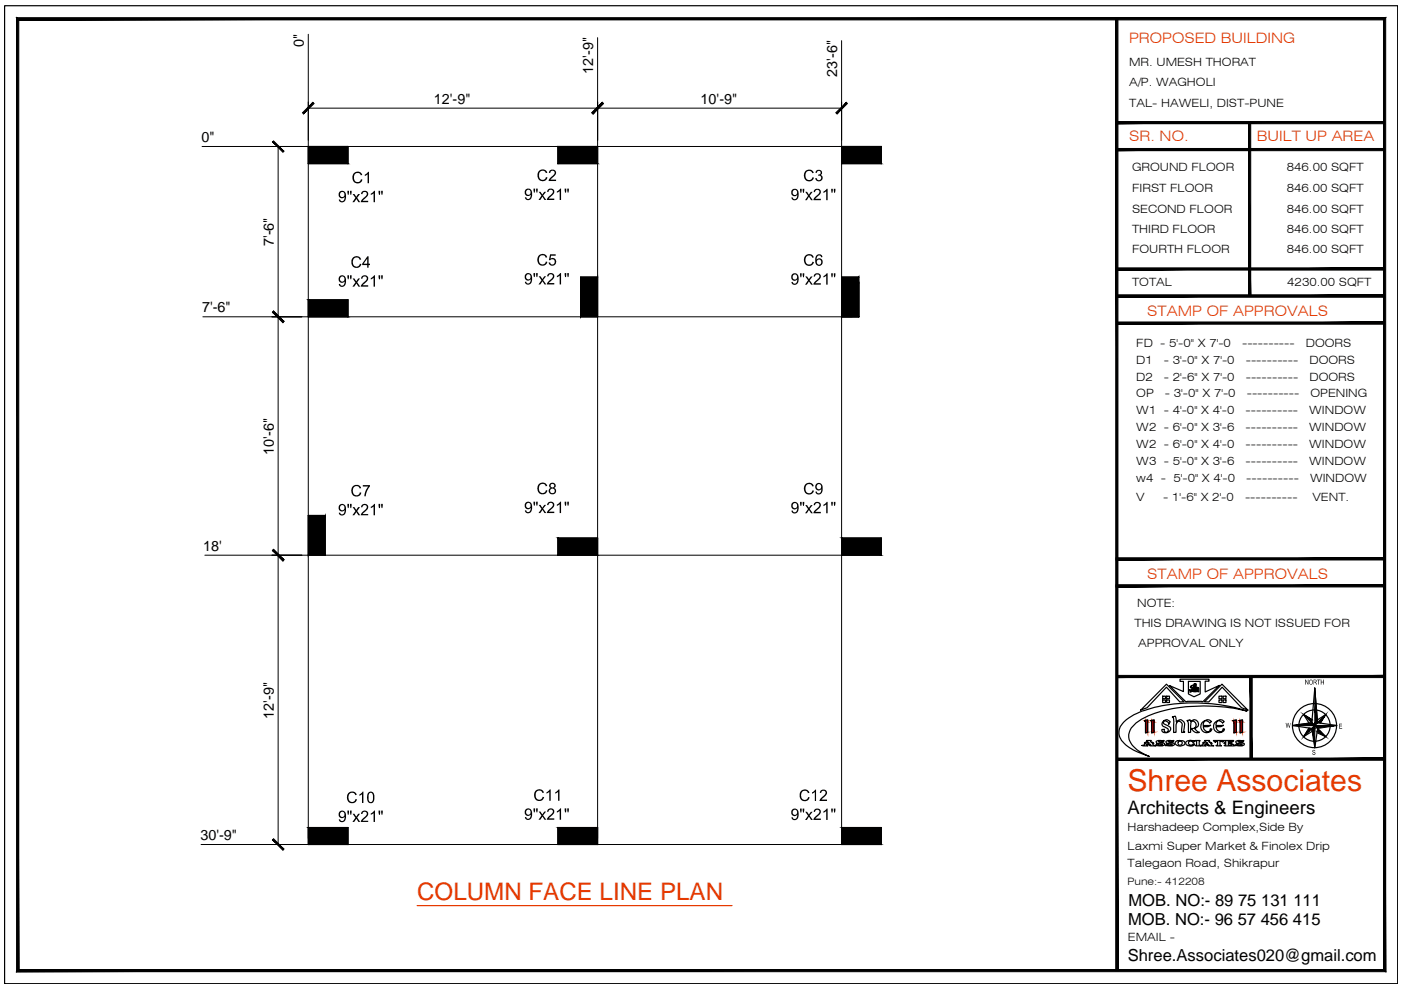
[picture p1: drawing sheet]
<svg xmlns="http://www.w3.org/2000/svg" width="297mm" height="210mm" viewBox="0 0 297 210" stroke-linecap="round" stroke-linejoin="round" font-family="sans-serif">
<!-- layer: S COLUMN -->
<g fill="#000" stroke="#000" stroke-width=".21">
<path d="M65.4 31.1v3.6h8.4zM65.4 31.1h8.4v3.6z"/>
<path d="M118.3 31.1v3.6h8.4zM118.3 31.1h8.4v3.6z"/>
<path d="M178.4 31.1v3.6h8.5zM178.4 31.1h8.5v3.6z"/>
<path d="M65.4 63.6v3.6h8.4zM65.4 63.6h8.4v3.6z"/>
<path d="M126.7 58.7l-3.6 8.5h3.6zM123.1 58.7h3.6l-3.6 8.5z"/>
<path d="M182.1 60v7.2h-3.7zM178.4 60v7.2l3.7-7.2z"/>
<path d="M182.1 58.7l-3.7 8.5h3.7zM178.4 58.7h3.7l-3.7 8.5z"/>
<path d="M69 109.3l-3.6 8.4h3.6zM65.4 109.3h3.6l-3.6 8.4z"/>
<path d="M118.3 114.1v3.6h8.4zM118.3 114.1h8.4v3.6z"/>
<path d="M178.4 114.1v3.6h8.5zM178.4 114.1h8.5v3.6z"/>
<path d="M65.4 175.5v3.6h8.4zM65.4 175.5h8.4v3.6z"/>
<path d="M118.3 175.5v3.6h8.4zM118.3 175.5h8.4v3.6z"/>
<path d="M178.4 175.5v3.6h8.5zM178.4 175.5h8.5v3.6z"/>
</g>
<g fill="none" stroke="#000" stroke-width=".25">
<path d="M65.4 31.1h8.4v3.6h-8.4zM65.4 31.1l8.4 3.6M73.8 31.1l-8.4 3.6M118.3 31.1h8.4v3.6h-8.4zM118.3 31.1l8.4 3.6M126.7 31.1l-8.4 3.6M178.4 31.1h8.5v3.6h-8.5zM178.4 31.1l8.5 3.6M186.9 31.1l-8.5 3.6M123.1 58.7h3.6v8.5h-3.6zM123.1 58.7l3.6 8.5M126.7 58.7l-3.6 8.5"/>
<path d="M178.4 60h3.7v7.2h-3.7zM178.4 58.7h3.7v8.5h-3.7zM178.4 60l3.7 7.2M178.4 58.7l3.7 8.5M182.1 58.7l-3.7 8.5 3.7-7.2M65.4 63.6h8.4v3.6h-8.4zM65.4 63.6l8.4 3.6M73.8 63.6l-8.4 3.6M65.4 109.3h3.6v8.4h-3.6zM65.4 109.3l3.6 8.4M69 109.3l-3.6 8.4M118.3 114.1h8.4v3.6h-8.4z"/>
<path d="M118.3 114.1l8.4 3.6M126.7 114.1l-8.4 3.6M178.4 114.1h8.5v3.6h-8.5zM178.4 114.1l8.5 3.6M186.9 114.1l-8.5 3.6M65.4 175.5h8.4v3.6h-8.4zM65.4 175.5l8.4 3.6M73.8 175.5l-8.4 3.6M118.3 175.5h8.4v3.6h-8.4zM118.3 175.5l8.4 3.6M126.7 175.5l-8.4 3.6M178.4 175.5h8.5v3.6h-8.5z"/>
<path d="M178.4 175.5l8.5 3.6M186.9 175.5l-8.5 3.6"/>
</g>
<!-- layer: S COL NO. -->
<g fill="#000">
<path d="M75 36.8l.6-.4h.6l.5 .4 .1 .3-.3 .1-.3-.4-.6-.1-.4 .3-.1 .3v.8l.4 .5h.6l.3-.3 .1-.3 .3 .1-.3 .6-.9 .2-.7-.4-.2-1.2zM77.3 37l.7-.6h.2v2.4h-.3v-1.9l-.6 .4zM114.2 36.4l.7-.5 .5 .1 .5 .3 .1 .3-.3 .1-.3-.5-.7 .1-.4 .3v.5l.1 .7 .4 .3 .7-.1 .2-.5 .4 .1-.4 .6-.8 .2-.6-.3-.3-.6v-.7zM116.5 36.2l.4-.2h.5l.4 .3v.7l-1.1 1.1h1.2v.3h-1.6l.2-.5 1.1-1.2-.1-.3-.3-.2-.4 .1-.1 .4-.3-.1zM170.7 36.3l.6-.3h.7l.4 .3 .2 .3-.4 .1-.3-.4h-.6l-.4 .3-.1 .4 .1 .8 .3 .3 .5 .1 .4-.3 .2-.3 .3 .1-.4 .6-.8 .2-.4-.2-.4-.3-.2-1zM173.1 36.2l.3-.2 .6 .1 .3 .3-.1 .5a.21 .21 0 0 0-.2 .2 .21 .21 0 0 0 .3 .2l.1 .6-.4 .5h-.8l-.4-.6h.4a.48 .48 0 0 0 .6 .4 .48 .48 0 0 0 .3-.7 .48 .48 0 0 0-.7-.2l.2-.3a.4 .4 0 0 0 .4-.5 .4 .4 0 0 0-.5-.3 .4 .4 0 0 0-.3 .5l-.3-.1zM74.8 41.1h.3l.4 .6 .4-.6h.4l-.6 .8 .7 1h-.4l-.4-.7-.5 .7h-.4l.7-1zM74.7 54.7l.8-.4 .6 .1 .3 .2 .2 .4-.4 .1-.3-.5h-.6l-.3 .3-.2 .5 .2 .8 .5 .3 .6-.1 .2-.5 .3 .1-.4 .6-.9 .2-.6-.4-.2-.5v-.7zM76.8 40.6l.8-.1 .3 .2 .2 .2-.1 .6-1.1 1.1h1.2v.3h-1.6l.2-.6 1.1-1-.1-.4-.3-.2a.45 .45 0 0 0-.6 .5l-.3-.1zM78.6 41l.9-.5v2.4h-.3v-1.9l-.6 .3zM114.2 40.7h.4l.4 .6 .4-.6h.4l-.7 .8 .7 .9h-.4l-.4-.7-.4 .7h-.4l.6-.9zM114.2 54.2l.4-.3 .6-.1 .7 .5 .1 .3h-.3l-.3-.4h-.7l-.4 .6v.9l.5 .3h.5l.4-.6 .3 .1-.3 .7-.9 .1-.6-.3-.3-1.1z"/>
<path d="M116.6 53.9h1.2v.3h-1l-.1 .6 .6-.1 .5 .3 .1 .8-.5 .5h-.6l-.4-.4-.1-.2h.3l.2 .3 .5 .1 .3-.4v-.4l-.3-.3-.9 .1zM116.1 40.2l.4-.2h.5l.5 .3-.1 .7-1.1 1.1h1.2v.3h-1.5l.2-.5 1-1.1v-.4l-.4-.2-.4 .1-.1 .4h-.3zM118.1 40.6l.6-.6h.3v2.4h-.3v-1.9l-.6 .4zM170.7 40.7h.4l.4 .6 .4-.6h.4l-.6 .8 .6 .9h-.3l-.5-.7-.4 .7h-.4l.6-.9zM170.7 54.2l.5-.3h.5l.7 .4 .2 .3h-.4l-.4-.4h-.6l-.4 .7 .1 .8 .3 .3 .6 .1 .3-.3 .2-.3 .3 .1-.5 .6-.9 .1-.6-.4-.2-.9zM172.6 40.3l.4-.3h.6l.4 .4-.1 .7-1.1 1h1.2v.3h-1.5l.1-.4 1.1-1.2-.2-.5h-.4l-.3 .5-.3-.1zM174.6 40.6l.7-.6h.2v2.4h-.3v-1.9l-.6 .4zM74.8 59h.3l.4 .6 .4-.6h.4l-.6 .8 .7 1h-.4l-.4-.7-.5 .7h-.4l.7-.9zM76.7 58.7l.4-.3h.6l.3 .3v.7l-1.1 1.1h1.2v.3h-1.6l.2-.5 1.1-1.1-.1-.5-.2-.1h-.4l-.3 .5h-.3zM78.6 59l.9-.6v2.4h-.3v-1.9l-.5 .4zM114.2 58.6h.4l.4 .6 .4-.6h.4l-.7 .8 .7 .9h-.4l-.4-.7-.4 .7h-.4l.6-.9zM116.2 58.1l.8-.2 .4 .3v.8l-1.1 1h1.2v.3h-1.5l.1-.4 1.1-1.2v-.4l-.3-.1h-.4l-.2 .4h-.3z"/>
<path d="M118.1 58.5l.6-.6h.3v2.4h-.3v-1.9l-.6 .4zM170.7 58.6h.4l.4 .6 .4-.6h.4l-.6 .8 .6 1h-.3l-.5-.7-.4 .7h-.4l.6-1zM172.7 58.2l.4-.3h.4l.4 .3 .1 .6-.1 .2-1.1 1.1h1.2v.3h-1.5l.1-.6 1.1-1v-.4l-.4-.2a.39 .39 0 0 0-.5 .5l-.3-.1zM174.6 58.5l.7-.6h.2v2.5h-.3v-2l-.6 .4zM74.8 107.5h.3l.4 .6 .4-.6h.4l-.6 .9 .7 .8h-.4l-.4-.6-.5 .6h-.4l.7-.8zM74.7 103.2l.6-.4h.6l.6 .4 .1 .3-.4 .1-.3-.5h-.6l-.4 .4-.1 .3 .1 .7 .4 .5h.6l.4-.6 .3 .1-.4 .6-.9 .2-.6-.4-.2-.8zM76.9 102.9h1.5v.3l-.6 1-.2 1h-.3v-.5l.8-1.5h-1.2zM76.7 107.1l.5-.3 .4 .1 .4 .2 .1 .6-.2 .3-1 1h1.2v.2h-1.6l.2-.4 1.1-1.2-.1-.4-.2-.1h-.5l-.2 .5h-.3zM78.6 107.4l.9-.6v2.4h-.3v-1.8l-.5 .3zM114.2 107h.4l.4 .6 .4-.6h.4l-.7 .9 .7 .9h-.4l-.4-.7-.4 .7h-.4l.6-.9zM114.1 102.8l.4-.4 .5-.1 .5 .1 .4 .3 .1 .3-.3 .1-.3-.5h-.7l-.3 .3-.1 .5v.6l.5 .5h.6l.3-.6 .4 .1-.4 .6-.9 .2-.6-.4-.3-.7zM116.1 106.7l.5-.3h.5l.3 .3v.7l-1.1 1.1h1.2v.3h-1.5l.2-.7 1-.9-.1-.4-.2-.2-.4 .1-.2 .4h-.3z"/>
<path d="M118.1 107l.6-.6h.3v2.4h-.3v-1.9l-.6 .4zM170.7 107.1h.4l.4 .6 .4-.6h.4l-.6 .8 .6 .9h-.3l-.5-.7-.4 .7h-.4l.6-.9zM170.7 102.7l.4-.3 .6-.1 .7 .5 .2 .3-.4 .1-.3-.5h-.7l-.4 .7 .1 .8 .4 .3h.6l.4-.5h.3l-.5 .7-.8 .1-.6-.3-.3-1.1zM172.6 106.7l.5-.3h.4l.4 .3 .1 .6-.1 .3-1.1 .9h1.2v.3h-1.5l.1-.5 .9-.7 .2-.4v-.4l-.3-.1h-.4l-.2 .4h-.3zM174.6 107l.7-.6h.2v2.4h-.3v-1.8l-.6 .3zM74.8 172.5h.3l.4 .6 .4-.6h.4l-.6 .8 .7 1h-.4l-.4-.7-.5 .7h-.4l.7-.9zM73.8 168.2l.9-.4 .4 .1 .4 .3 .1 .3-.3 .1-.3-.5h-.7l-.3 .4-.1 .4 .1 .7 .4 .4 .7-.1 .3-.5 .3 .1-.4 .6-.9 .2-.6-.4-.3-.9zM76.2 168.4l.8-.6v2.5h-.2v-1.9l-.6 .3zM76.7 172.2l.5-.3h.4l.4 .3 .1 .5-.2 .3-1 1h1.2v.3h-1.6l.2-.5 1.1-1.1-.1-.5-.2-.1-.5 .1-.2 .4h-.3zM78.6 172.5l.9-.6v2.4h-.3v-1.9l-.5 .3zM114.2 172.1h.4l.4 .6 .4-.6h.4l-.7 .8 .7 .9h-.4l-.4-.7-.4 .7h-.4l.6-.9zM113.5 167.8l.8-.5 .4 .1 .4 .3 .2 .3-.3 .1-.3-.4-.6-.1-.4 .3-.1 .4v.8l.5 .4 .7-.1 .3-.5 .3 .1-.5 .7-.8 .1-.7-.4-.2-1.1z"/>
<path d="M115.9 168l.6-.6h.3v2.4h-.3v-1.9l-.6 .4zM116.1 171.7l.5-.3h.5l.3 .3v.8l-1.1 1h1.2v.3h-1.5l.2-.6 1-1-.1-.4-.2-.2h-.3l-.3 .5h-.3zM117.7 168l.7-.6h.2v2.4h-.3v-1.9l-.5 .4zM118.1 172l.6-.6h.3v2.4h-.3v-1.9l-.6 .4zM170.7 172.1h.4l.4 .6 .4-.6h.4l-.6 .8 .6 .9h-.3l-.5-.6-.4 .6h-.4l.6-.8zM169.8 167.7l.4-.2 .6-.1 .7 .4 .1 .3-.3 .1-.2-.4-.7-.1-.3 .2-.3 .6 .2 .7 .4 .4 .6-.1 .3-.5 .4 .1-.4 .6-.9 .2-.6-.4-.3-.5v-.7zM172.2 168l.8-.6v2.4h-.2v-1.8l-.6 .3zM172.7 171.6l.8-.2 .4 .3 .1 .6-.1 .3-1.1 1h1.2v.2h-1.5l.1-.5 .9-.7 .2-.4v-.3l-.3-.2h-.4l-.2 .5-.3-.1zM173.9 167.7l.5-.3h.4l.5 .3v.6l-.1 .2-1 1h1.1v.3h-1.6l.2-.5 1.1-1a.45 .45 0 0 0-.3-.6 .45 .45 0 0 0-.6 .4h-.3zM174.6 172l.7-.6h.2v2.4h-.3v-1.8l-.6 .3z"/>
<path d="M72 40.7l.7-.2 .6 .4v1.3l-.2 .5-.3 .2h-.6l-.4-.5 .3-.1 .1 .3 .4 .1 .5-.6v-.4l-.5 .4-.5-.1-.2-.3-.1-.7zM72 41.3a.51 .51 0 0 0 1 0 .51 .51 0 0 0-1 0z"/>
<path d="M73.7 40.5h.3l-.1 .8h-.2zM74.2 40.5h.3v.8h-.2z"/>
<path d="M73.7 58.4h.3l-.1 .8h-.2zM74.2 58.4h.3v.8h-.2z"/>
<path d="M77.9 54.3h.2v1.6h.3v.3h-.3v.6h-.2v-.6h-1.1v-.3zM77.9 54.8l-.8 1.1h.8z"/>
<path d="M80.3 40.5h.3v.8h-.3zM80.8 40.5h.4l-.1 .8h-.2z"/>
<path d="M80.3 58.4h.3v.8h-.3zM80.8 58.4h.4l-.1 .8h-.2z"/>
<path d="M111.4 40.2l.4-.2h.4l.4 .3 .2 .5v.9l-.3 .6-.8 .1-.4-.4 .2-.2a.48 .48 0 0 0 .6 .4 .48 .48 0 0 0 .4-.6v-.3l-.4 .3h-.4l-.3-.3-.1-.3zM111.5 40.8a.51 .51 0 0 0 1 0 .51 .51 0 0 0-1 0z"/>
<path d="M111.4 58.2l.3-.3h.4l.6 .5 .1 1.2-.2 .5-.3 .2-.5 .1-.5-.4v-.2l.2-.1 .2 .4h.4l.4-.6v-.3l-.4 .3h-.4l-.4-.3v-.8zM111.5 58.7a.51 .51 0 0 0 1 0 .51 .51 0 0 0-1 0z"/>
<path d="M113.1 40h.4l-.1 .8h-.2zM113.7 40h.3l-.1 .8h-.2z"/>
<path d="M113.1 57.9h.4l-.1 .8h-.2zM113.7 57.9h.3l-.1 .8h-.2z"/>
<path d="M119.7 40h.4l-.1 .8h-.2zM120.3 40h.3l-.1 .8h-.1z"/>
<path d="M119.7 57.9h.4l-.1 .8h-.2zM120.3 57.9h.3l-.1 .8h-.1z"/>
<path d="M168 40.2l.3-.2 .7 .1 .3 .8v.9l-.4 .6-.4 .1-.4-.1-.3-.4v-.1h.3a.48 .48 0 0 0 .6 .3 .48 .48 0 0 0 .3-.6v-.3l-.3 .3h-.6l-.2-.3-.1-.8zM168 40.8a.5 .5 0 0 0 1 0 .5 .5 0 0 0-1 0z"/>
<path d="M167.9 58.2l.4-.3h.4l.5 .5 .1 1.3-.4 .6-.6 .1-.4-.3-.1-.3h.3l.1 .3h.4l.4-.6v-.3l-.5 .3h-.3l-.3-.3-.1-.7zM168.2 58.3l-.1 .4a.5 .5 0 0 0 .6 .5 .5 .5 0 0 0 .3-.7 .5 .5 0 0 0-.7-.2z"/>
<path d="M169.6 40h.4l-.1 .9h-.2zM170.2 40h.3l-.1 .9h-.1z"/>
<path d="M169.6 57.9h.4l-.1 .9h-.2zM170.2 57.9h.3l-.1 .9h-.1z"/>
<path d="M173 54.3l.4-.3 .5-.1 .5 .5v.1h-.3a.52 .52 0 0 0-.7-.3 .52 .52 0 0 0-.3 .7v.2l.5-.3 .6 .1 .2 .4v.5l-.2 .4-.7 .2-.5-.3-.2-.5zM173.2 55.6a.51 .51 0 0 0 1 0 .51 .51 0 0 0-1 0z"/>
<path d="M176.2 40h.4l-.1 .9h-.2zM176.8 40h.3l-.1 .9h-.1z"/>
<path d="M176.2 57.9h.4l-.1 .9h-.2zM176.8 57.9h.3l-.1 .9h-.1z"/>
<path d="M71.9 58.7l.3-.3h.5l.6 .4v1.3l-.5 .7h-.5l-.4-.3-.1-.3h.3l.2 .3 .4 .1 .4-.6v-.4l-.5 .4-.5-.2-.3-.4zM72 59.1a.51 .51 0 0 0 1 0 .51 .51 0 0 0-1 0z"/>
<path d="M71.9 107.1l.4-.2 .4-.1 .3 .2 .3 .4v1.2l-.1 .4-.5 .3-.6-.1-.3-.5h.3l.2 .3h.4l.3-.3 .1-.6-.5 .3-.5-.1-.3-.4zM72 107.6a.5 .5 0 0 0 1 0 .5 .5 0 0 0-1 0z"/>
<path d="M73.7 106.8h.3l-.1 .9h-.2zM74.2 106.8h.3v.9h-.2z"/>
<path d="M80.3 106.8h.3v.9h-.3zM80.8 106.8h.4l-.1 .9h-.2z"/>
<path d="M111.4 106.7l.3-.3h.4l.6 .4 .1 1.3-.5 .7h-.7l-.3-.4v-.2h.2l.2 .3 .4 .1 .4-.6v-.4l-.4 .4-.6-.2-.2-.3zM111.5 107.2a.51 .51 0 0 0 1 0 .51 .51 0 0 0-1 0z"/>
<path d="M113.1 106.4h.4l-.1 .8h-.2zM113.7 106.4h.3l-.1 .8h-.2z"/>
<path d="M116.5 102.6l.5-.3 .4 .1 .3 .2 .1 .6-.3 .2 .4 .3v.6l-.3 .4-.7 .1-.5-.3v-.7l.4-.4-.3-.2zM116.7 103a.4 .4 0 0 0 .8 0 .4 .4 0 0 0-.8 0zM116.6 104.1a.5 .5 0 0 0 1 0 .5 .5 0 0 0-1 0z"/>
<path d="M119.7 106.4h.4l-.1 .8h-.2zM120.3 106.4h.3l-.1 .8h-.1z"/>
<path d="M167.9 106.8l.3-.3 .5-.1 .5 .5 .1 1-.3 .8-.7 .2-.4-.3-.1-.3 .3-.1 .2 .4 .5-.1 .2-.8-.4 .3-.7-.2-.1-.3zM168 107.2a.51 .51 0 0 0 1 0 .51 .51 0 0 0-1 0z"/>
<path d="M169.6 106.4h.4l-.1 .9h-.2zM170.2 106.4h.3l-.1 .9h-.1z"/>
<path d="M173.1 102.6l.3-.2h.5l.5 .7v.9l-.4 .7-.7 .1-.4-.4v-.1h.3a.54 .54 0 0 0 .7 .2 .54 .54 0 0 0 .2-.8l-.7 .3-.4-.3-.2-.7zM173.1 103.2a.51 .51 0 0 0 1 0 .51 .51 0 0 0-1 0z"/>
<path d="M176.2 106.4h.4l-.1 .9h-.2zM176.8 106.4h.3l-.1 .9h-.1z"/>
<path d="M71.9 172.2l.4-.3h.4l.6 .4v1.3l-.1 .4-.5 .3-.6-.1-.3-.5h.3l.2 .4h.4l.3-.3 .1-.6-.5 .3-.5-.2-.3-.4zM72 172.6a.51 .51 0 0 0 1 0 .51 .51 0 0 0-1 0z"/>
<path d="M73.7 171.9h.3l-.1 .8h-.2zM74.2 171.9h.3v.8h-.2z"/>
<path d="M78 168.2l.3-.3 .4-.1 .6 .5 .1 1.2-.4 .8h-.7l-.4-.5-.1-.9zM78.4 168.1l-.3 .5v1l.3 .4a.55 .55 0 0 0 .6-.2 .55 .55 0 0 0 .1-.6l-.1-.9-.3-.2z"/>
<path d="M80.3 171.9h.3v.8h-.3zM80.8 171.9h.4l-.1 .8h-.2z"/>
<path d="M111.4 171.7l.3-.3h.4l.6 .5 .1 1.3-.5 .6h-.5l-.5-.3v-.2l.2-.1 .2 .4h.4l.4-.6v-.3l-.4 .3-.6-.1-.2-.4zM111.5 172.2a.5 .5 0 0 0 1 0 .5 .5 0 0 0-1 0z"/>
<path d="M113.1 171.4h.4l-.1 .8h-.2zM113.7 171.4h.3l-.1 .8h-.2z"/>
<path d="M119.7 171.4h.4l-.1 .8h-.2zM120.3 171.4h.3l-.1 .8h-.1z"/>
<path d="M167.9 171.8l.3-.3 .5-.1 .5 .5 .1 1-.3 .9-.7 .1-.4-.3-.1-.3h.3l.2 .3h.5l.2-.9-.5 .3-.6-.2-.1-.3zM168 172.2a.51 .51 0 0 0 1 0 .51 .51 0 0 0-1 0z"/>
<path d="M169.6 171.4h.4l-.1 .9h-.2zM170.2 171.4h.3l-.1 .9h-.1z"/>
<path d="M176.2 171.4h.4l-.1 .9h-.2zM176.8 171.4h.3l-.1 .9h-.1z"/>
</g>
<!-- layer: S DIMENSION -->
<path d="M65.4 7.3v170.4M126.7 8v169.7M178.4 8.6v169.1M42.8 31.1h141.6M59 31.1v148M65.4 21.6v8.1M65.4 22.9h113M43 67.2h137.7M43.4 117.7h141M42.6 179.1h141.8" fill="none" stroke="#000" stroke-width=".21"/>
<!-- layer: 0 -->
<g fill="#000" stroke="#000" stroke-width=".21">
<path d="M57.8 30.1l2.2 2.2 .2-.2zM57.8 30.1l.2-.2 2.2 2.2z"/>
<path d="M66.3 21.7l-2 2.5 2.3-2.2zM66.3 21.7l-2 2.5-.2-.3z"/>
<path d="M125.5 23.9l.2 .3 2-2.5zM127.7 21.7l.2 .3-2.2 2.2z"/>
<path d="M127.7 21.7l-2 2.5 2.2-2.2zM125.5 23.9l2.2-2.2-2 2.5z"/>
<path d="M177.2 23.9l.3 .3 2-2.5zM179.5 21.7l.2 .3-2.2 2.2z"/>
<path d="M58 65.9l-.2 .3 2.4 1.9zM57.8 66.2l2.4 1.9-.2 .3z"/>
<path d="M57.8 66.2l2.2 2.2 .2-.3zM58 65.9l2.2 2.2-2.4-1.9z"/>
<path d="M58 116.5l-.2 .2 2.4 2zM57.8 116.7l2.4 2-.2 .2z"/>
<path d="M57.8 116.7l2.2 2.2 .2-.2zM58 116.5l2.2 2.2-2.4-2z"/>
<path d="M58 177.8l-.2 .3 2.4 1.9zM57.8 178.1l2.4 1.9-.2 .3z"/>
</g>
<!-- layer: S TITLE TEXT -->
<path d="M88.4 192h66.8" fill="none" stroke="#e63900" stroke-width=".25"/>
<!-- layer: BORDER -->
<path d="M1 1.2h295.3v207.4h-295.3z" fill="none" stroke="#000" stroke-width=".25"/>
<g fill="#000" stroke="#000" stroke-width=".21">
<path d="M236.8 25.8v.4l56.8-.4zM236.8 26.2l56.8-.4v.4z"/>
<path d="M236.8 31.5v.4l56.8-.4zM236.8 31.9l56.8-.4v.4z"/>
<path d="M236.8 56.8v.5l56.8-.5zM236.8 57.3l56.8-.5v.5z"/>
<path d="M236.8 62.5v.5l56.8-.5zM236.8 63l56.8-.5v.5z"/>
<path d="M236.8 68.3v.4l56.8-.4zM236.8 68.7l56.8-.4v.4z"/>
<path d="M264.7 26v36.8h.5zM264.7 26h.5v36.8z"/>
<path d="M236.6 118.3v.4l56.8-.4zM236.6 118.7l56.8-.4v.4z"/>
<path d="M236.6 124v.4l56.8-.4zM236.6 124.4l56.8-.4v.4z"/>
<path d="M236.9 143.2v.5l56.7-.5zM236.9 143.7l56.7-.5v.5z"/>
<path d="M265 143.5l.5 17.5v-17.5zM265 143.5l.5 17.5h-.5z"/>
<path d="M236.8 160.7v.5l56.8-.5zM236.8 161.2l56.8-.5v.5z"/>
<path d="M3.5 3.8v202.2l.5-.4zM3.5 3.8l.5 .4v201.4zM3.5 3.8l.5 .4 289.8-.4zM4 4.2l289.8-.4-.5 .4zM293.8 3.8l-.5 .4 .5 201.8zM293.3 4.2l.5 201.8-.5-.4zM3.5 206h290.3l-.5-.4zM4 205.6h289.3l-289.8 .4z"/>
<path d="M236.6 4v201.8h.4zM236.6 4h.4v201.8z"/>
</g>
<!-- layer: S TEXT -->
<g fill="#000">
<path d="M272.6 153.3h.1l.2 .9 .1-.9h.2l.2 .9 .2-.9-.2 1h-.1l-.2-.9-.2 .9h-.1zM276.7 144.1h.2l.4 .8v-.8h.1v1l-.5-.8v.8h-.2zM278.3 159.1l.2-.1a.23 .23 0 0 1 .3 0 .23 .23 0 0 1 0 .3 .2 .2 0 0 0-.2-.2 .2 .2 0 0 0-.2 .3 .2 .2 0 0 0 .3 .1l.2 .2a.34 .34 0 0 1-.3 .4 .34 .34 0 0 1-.4-.4l.2 .2a.19 .19 0 0 0 .3 0 .19 .19 0 0 0 0-.2 .19 .19 0 0 0-.2-.1l-.2-.2zM279.3 144.1h.7v.1h-.3v.9h-.2v-.9h-.2zM280 144.1h.2v.5h.4v-.5h.1v1h-.1v-.4h-.4v.4h-.2zM283.9 153.4h.6v.2h-.4v.3h.4v.1h-.4v.4h.5v.1h-.7z"/>
<path d="M277.6 144.3l.4-.2 .3 .2v.6l-.2 .2-.2 .1-.3-.2zM277.8 144.2l-.1 .3v.4a.27 .27 0 0 0 .4 .2 .27 .27 0 0 0 .1-.4v-.4z"/>
<path d="M278.5 144.1h.4a.28 .28 0 0 1 .3 .3 .28 .28 0 0 1-.3 .3l.3 .4-.4-.4h-.2l-.1 .4zM278.6 144.2v.4h.2a.18 .18 0 0 0 .3-.2 .18 .18 0 0 0-.3-.2z"/>
</g>
<!-- layer: TEXT -->
<g fill="none" stroke="#000" stroke-width=".25">
<path d="M276.4 151.5l4.7 4.7-1.9-.9M278.2 152.6l-1.8-1.1 1.1 1.8M278.2 155.1l-1.8 1.1M278.7 145.8l.7 7.4M278.8 145.9l-.7 7.3-4 .6 4 .7M279.3 155.1l-.5 3.5M280 153.3l3.4 .5h-9.3M281.1 151.5l-4.7 4.7 1.1-1.8M281.1 151.5l-1.8 1.1"/>
<circle cx="278.7" cy="153.8" r="3.3"/>
</g>
<g fill="#000" stroke="#000" stroke-width=".21">
<path d="M274.1 153.8h1.3zM275.4 153.8h2zM277.1 155.1h.4l-1.1 1.1zM277.5 154.5v.6h-.4zM277.5 152.6h.7l-.1 .6zM278.6 157.2h.2zM278.5 157.2h.3v1.4zM278.9 150.5h.2zM279.4 153.2h.6zM279.3 155.1l1.8 1.1zM281.7 153.8h.4zM282.1 154h.6z"/>
<path d="M282.1 153.8l.6 .2h-.6z"/>
<path d="M275.4 153.6h3.2l-.5-.4zM278.1 153.2l.5 .4z"/>
<path d="M274.7 153.7l.7 .1zM274.7 153.7l.7-.1v.1z"/>
<path d="M277.5 154.5v.6l.6-.6zM277.5 154.4l.6 .1z"/>
<path d="M276.4 151.5l1.1 1.1h.7zM276.4 151.5l1.8 1.1z"/>
<path d="M278.5 157.2h.3zM278.5 157.2h.3z"/>
<path d="M275.4 153.6l3.2 .1v-.1zM275.4 153.6l3.2 .1h-3.2z"/>
<path d="M275.4 153.7l3.3 .1zM275.4 153.7l3.3 .1z"/>
<path d="M275.4 153.8h3.3zM275.4 153.8h2z"/>
<path d="M278.1 154.5l.7 2.7v-2.7zM278.1 154.5l.7 2.7h-.3z"/>
<path d="M278.6 154l.2 .5v-.5zM278.6 154l.2 .5h-.7z"/>
<path d="M278.7 153.8l.1 .2zM278.7 153.8l-.1 .2z"/>
<path d="M278.5 157.2h.3zM278.5 157.2h.1zM278.5 157.2h.3z"/>
<path d="M278.8 150.5h.3zM278.8 150.5h.3zM278.8 145.9l.3 4.6h-.3z"/>
<path d="M278.8 150.5l.6 2.7-.3-2.7zM278.8 150.5l.6 2.7h-.6z"/>
<path d="M278.8 150.5h.3zM278.8 150.5h.1zM278.8 150.5h.3z"/>
<path d="M278.8 153.3v.5l.5-.5zM278.8 153.3v.5z"/>
<path d="M278.8 153.2h.6zM278.8 153.2l.5 .1z"/>
<path d="M279.3 155.1l1.8 1.1-1.1-1.1zM279.4 154.5l.6 .6h-.7z"/>
<path d="M281.1 151.5l-1.1 1.7zM281.1 151.5l-1.1 1.7h-.6z"/>
<path d="M281.7 153.8h.4zM278.8 153.8h3.3z"/>
<path d="M278.9 154l.5 .5 2.7-.5zM278.9 154l.5 .5z"/>
<path d="M278.8 154h3.3zM278.8 154h3.3z"/>
<path d="M278.8 153.8l3.3 .2v-.2zM278.8 153.8l3.3 .2h-3.3z"/>
<path d="M278.8 153.8h3.3zM278.8 153.8h3.3z"/>
<path d="M278.8 153.8h3.3zM278.8 153.8h3.3z"/>
<path d="M282.1 153.8l.6 .2 .7-.2zM282.1 153.8h1.3z"/>
</g>
<!-- layer: 0 -->
<g fill="none" stroke="#000" stroke-width=".25">
<path d="M236.8 143.4h28.6v17.6h-28.6zM238.3 153.1a16.5 16.5 0 0 1 8.8-3.6 36.7 36.7 0 0 1 17.3 1.3 37.5 37.5 0 0 0-19.6 .4 9.6 9.6 0 0 0-5.2 3.5 2.93 2.93 0 0 0 .9 3.7l1.3 1.1 1.9 .9a11.9 11.9 0 0 1-5.9-3.4 2.89 2.89 0 0 1 .5-3.9zM241.8 150.6l1.4-.5 4.1-4.4 2.8 3.1h.9l-3.7-3.7-5.4 5.5M242.7 152.8l.6-.2v2.7l-.4 .1v-2.3zM243.1 157h1l-.2 .2 .2 .2h.3l.2 .2h-.3l.3 .4 .4 .1h-1.1h-.2l.3-.1-.2-.2-.3 .1-.3-.2-.1 .2 .3 .2h-1.3l.5-.2 .4-.3h-.4l.3-.3 .1 .1 .3-.3zM243.3 157.5l.2-.2 .2 .3-.1 .1zM244 152.8l.7-.2v2.7l-.5 .1v-2.5zM245.2 157.2l.4-.2h1.2l-.4 .3a.42 .42 0 0 0-.7 0l1.2 .4a.8 .8 0 0 1-1.1 .4h-.8l.3-.4a.85 .85 0 0 0 1.2 .1l-1.1-.2-.2-.1zM246.5 147.6h.6v.6h-.6zM246.5 148.4h.6v.6h-.6zM246.5 153l.2-.1a.91 .91 0 0 1 1.4 .1l-.3 .5a.75 .75 0 0 0-1.1-.5v.3a1.13 1.13 0 0 0 1 .6 .74 .74 0 0 1 .5 .9 .74 .74 0 0 1-.8 .5h-.6a.52 .52 0 0 1-.5-.6l.6-.1a.47 .47 0 0 0 .3 .7 .47 .47 0 0 0 .6-.4 .47 .47 0 0 0-.5-.6l-.2-.1a.75 .75 0 0 1-.7-.4 .75 .75 0 0 1 .1-.8zM247.2 157.2l.5-.2h1.2l-.4 .3a.42 .42 0 0 0-.8 0l1.3 .4a.8 .8 0 0 1-1.1 .4l-.9-.1 .4-.3a.85 .85 0 0 0 1.1 .1l-1-.2-.2-.1z"/>
<path d="M247.4 147.6h.5v.6h-.5zM247.4 148.4h.5v.6h-.5zM247.9 145.4l3 1.2v-2.1h-.7v-.5h6.1v.4h-.8v2.3l3-1.4-3.5 3.5h-3.6zM248.6 152l.6-.2 .2 1.3a.95 .95 0 0 1 1.3-.4 .95 .95 0 0 1 .4 1.2l-.1 1.2 .2 .1-.6 .1v-1.3a.68 .68 0 0 0-.4-1.1 .68 .68 0 0 0-.9 .8v1.6h-.5l.1-2.3-.1-.7zM249.2 157.3a1.55 1.55 0 0 1 2 0 .52 .52 0 0 1-.1 .6 .52 .52 0 0 1-.5 .2 1.12 1.12 0 0 1-1.5-.5zM251.5 157.2a1.98 1.98 0 0 1 1.6-.2l.3 .1-.4 .3a.57 .57 0 0 0-.5-.3 .57 .57 0 0 0-.5 .5 .58 .58 0 0 0 .5 .4 .58 .58 0 0 0 .5-.3h.3a1.09 1.09 0 0 1-1.9-.2zM251.7 152.8l.6-.2 .1 .4a.93 .93 0 0 1 1.6 .1 .93 .93 0 0 1-.7 1.4l.5 .6 .5 .2h-.6l-.6-.2a.53 .53 0 0 0-.7-.5v-.1a.82 .82 0 0 0 1.2-.7 .82 .82 0 0 0-1-.9l-.1 .4-.1 2h-.4v-1.8zM252 144.5h2.5v2.6l-1.3 .6-1.2-.6zM252.4 145.5l.5-.2 .2 .1a.29 .29 0 0 0-.3-.1 .29 .29 0 0 0-.2 .3l.5 .4a.83 .83 0 0 1-1 .4l.2-.1a.31 .31 0 0 0 .3 0 .31 .31 0 0 0 .2-.3 .38 .38 0 0 1-.4-.5zM253.1 145.2h.2v1.5h-.2l-.1-.4-.7 .5 .8-.6zM253.2 145a.25 .25 0 0 1 .3-.1 .25 .25 0 0 1 .1 .3h-.3zM253.4 145.2h.2v1.5h-.2z"/>
<path d="M253.4 157h1.1l-.2 .2v.8l.3 .1h-1.2l.3-.1v-.8zM253.7 145.9l.2-.2 .3 .2v.8l-.5-.1a.33 .33 0 0 1-.1-.4 .33 .33 0 0 1 .4-.2v-.2l-.2 .2zM253.9 146.1h.1l-.1 .4zM254.8 153.2a1.29 1.29 0 0 1 2.1-.2l-.4 .2a.75 .75 0 0 0-1-.3 .75 .75 0 0 0-.4 .9l1.6-.1-.6 .4h-1a1 1 0 0 0 1.1 1l.3-.1 .1-.5 .4 .1a1.27 1.27 0 0 1-1.9 .5 1.27 1.27 0 0 1-.3-1.9zM255.4 157h1.1l-.2 .1 .2 .3h.3l.2 .2h-.3l.2 .4 .4 .1h-1.1h-.2l.3-.1-.1-.2-.3 .1-.3-.2-.2 .2 .3 .2h-1.2l.7-.4-.2-.1 .6-.4zM255.8 157.3l.2 .3-.1 .1-.2-.2zM257.3 157l2.2 .1-.3 .2-.5-.1v.7l.3 .2h-1h-.2l.3-.1v-.8l-.5 .1zM257.7 153.1a1.15 1.15 0 0 1 1.8-.1l-.3 .2a.75 .75 0 0 0-1-.3 .75 .75 0 0 0-.4 .9l1.6-.1-.7 .4h-.9a.93 .93 0 0 0 1.3 .9l.2-.5 .3 .1a1.25 1.25 0 0 1-1.9 .4 1.25 1.25 0 0 1 0-1.9zM258.4 147.6h.7v.6h-.7zM258.4 148.4h.7v.6h-.7zM259.1 145.1l5.5 5.5-1.4-.5-4.1-4.4-2.8 3.1h-.9zM259.3 147.6h.6v.6h-.6z"/>
<path d="M259.3 148.4h.6v.6h-.6zM259.5 157h2l-.2 .3-.9-.1 .1 .3 .6-.2v.4l-.6-.1-.1 .4h.5l.4-.3 .5 .4h-2.2l.3-.2v-.3h-.4l.4-.1v-.4zM261.5 152.8l.6-.2v2.7l-.5 .1v-2.3zM262 157.2l.5-.2h1.2l-.4 .3a.47 .47 0 0 0-.8 0l1.3 .4a.8 .8 0 0 1-1.1 .4l-.9-.1 .4-.3a.85 .85 0 0 0 1.2 .1l-1.1-.2-.2-.1zM262.8 152.8l.6-.2v2.7l-.5 .1v-2.5z"/>
<circle cx="250.2" cy="157.5" r=".45"/>
<circle cx="278.7" cy="153.8" r="4.7"/>
</g>
<g fill="#c20000" stroke="#c20000" stroke-width=".21">
<path d="M242.7 152.8l.6-.2v.2z"/>
<path d="M244 152.8l.7-.2v.2z"/>
<path d="M261.5 152.8l.6-.2v.2z"/>
<path d="M262.8 152.8l.6-.2v.2z"/>
<path d="M242.9 155.3h.4l-.4 .1z"/>
<path d="M244.2 155.3h.5l-.5 .1z"/>
<path d="M261.6 155.3h.5l-.5 .1z"/>
<path d="M262.9 153.1h.5v2.2z"/>
<path d="M262.8 152.8h.6zM262.8 152.8h.6z"/>
<path d="M261.4 152.8h.7zM261.5 152.8h.6z"/>
<path d="M244 152.8h.7zM244 152.8h.7z"/>
<path d="M242.7 152.8h.6zM242.7 152.8h.6z"/>
<path d="M262.8 152.8h.6zM262.8 152.8h.6z"/>
<path d="M261.4 152.8h.7zM261.4 152.8h.7z"/>
<path d="M244 152.8h.7zM244 152.8h.7z"/>
<path d="M242.7 152.8h.6zM242.7 152.8h.6z"/>
<path d="M262.8 152.8l.6 .1zM262.8 152.8l.6 .1z"/>
<path d="M261.5 152.8l.6 .1zM261.5 152.8l.6 .1z"/>
<path d="M244.1 152.8l.6 .1zM244.1 152.8l.6 .1z"/>
<path d="M242.7 152.8l.6 .1zM242.7 152.8l.6 .1z"/>
<path d="M262.9 152.9h.5zM262.9 152.9h.5z"/>
<path d="M261.5 152.9h.6zM261.5 152.9h.6z"/>
<path d="M244.1 152.9h.6zM244.1 152.9h.6z"/>
<path d="M242.8 152.9h.5zM242.8 152.9h.5z"/>
<path d="M262.9 152.9v.2h.5zM262.9 152.9h.5v.2z"/>
<path d="M261.6 152.9v.2h.5zM261.6 152.9h.5v.2z"/>
<path d="M244.2 152.9v.2h.5zM244.2 152.9h.5v.2z"/>
<path d="M242.8 152.9l.1 .2h.4zM242.8 152.9h.5v.2z"/>
<path d="M262.9 153.1v2.2h.5zM262.9 155.3h.5l-.5 .1z"/>
<path d="M261.6 153.1v2.2h.5zM261.6 153.1h.5v2.2z"/>
<path d="M244.2 153.1v2.2h.5zM244.2 153.1h.5v2.2z"/>
<path d="M242.9 153.1v2.2h.4zM242.9 153.1h.4v2.2z"/>
</g>
<text font-size="6.4" fill="#e63900" x="239.1" y="167.7">Shree Associates</text>
<text font-size="5.1" fill="#e63900" x="88.4" y="190.9">COLUMN FACE LINE PLAN</text>
<text font-size="3.9" x="239.1" y="172.6">Architects &amp; Engineers</text>
<g font-size="3.5">
<text x="239.2" y="196.1">MOB. NO:- 96 57 456 415</text>
<text x="239.3" y="192.1">MOB. NO:- 89 75 131 111</text>
<text x="239.1" y="203.8">Shree.Associates020@gmail.com</text>
</g>
<g font-size="3">
<text x="64.4" y="9.9" transform="rotate(-90 64.4 9.9)">0&quot;</text>
<text x="125.8" y="15.7" transform="rotate(-90 125.8 15.7)">12'-9&quot;</text>
<text x="177.5" y="16.3" transform="rotate(-90 177.5 16.3)">23'-6&quot;</text>
<text x="92" y="22">12'-9&quot;</text>
<text x="148.5" y="22">10'-9&quot;</text>
<text x="42.7" y="30.2">0&quot;</text>
<text x="58.1" y="52.2" transform="rotate(-90 58.1 52.2)">7'-6&quot;</text>
<text x="42.8" y="66.2">7'-6&quot;</text>
<text x="58.1" y="96.5" transform="rotate(-90 58.1 96.5)">10'-6&quot;</text>
<text x="43.1" y="116.8">18'</text>
<text x="58.1" y="152.4" transform="rotate(-90 58.1 152.4)">12'-9&quot;</text>
<text x="42.5" y="178.1">30'-9&quot;</text>
</g>
<g font-size="3" fill="#e63900">
<text x="239.4" y="9.2">PROPOSED BUILDING</text>
<text x="239.4" y="29.9">SR. NO.</text>
<text x="266.5" y="29.9">BUILT UP AREA</text>
<text x="243.2" y="66.9">STAMP OF APPROVALS</text>
<text x="243.2" y="122.7">STAMP OF APPROVALS</text>
</g>
<g font-size="2.4">
<text x="239.4" y="14">MR. UMESH THORAT</text>
<text x="239.4" y="18.3">A/P. WAGHOLI</text>
<text x="239.4" y="22.6">TAL- HAWELI, DIST-PUNE</text>
<text x="240" y="36.2">GROUND FLOOR</text>
<text x="240" y="40.7">FIRST FLOOR</text>
<text x="272.8" y="36.2">846.00 SQFT</text>
<text x="272.8" y="40.7">846.00 SQFT</text>
<text x="240" y="45.2">SECOND FLOOR</text>
<text x="272.8" y="45.2">846.00 SQFT</text>
<text x="240" y="49.4">THIRD FLOOR</text>
<text x="240" y="53.7">FOURTH FLOOR</text>
<text x="272.8" y="49.3">846.00 SQFT</text>
<text x="272.8" y="53.6">846.00 SQFT</text>
<text x="240" y="60.6">TOTAL</text>
<text x="272.9" y="60.6">4230.00 SQFT</text>
<text x="240.9" y="77.2">D1</text>
<text x="240.9" y="73.6">FD - 5'-0&quot; X 7'-0</text>
<text x="246.8" y="77.2">- 3'-0&quot; X 7'-0</text>
<text x="263.3" y="73.6">----------</text>
<text x="264.1" y="77.2">----------</text>
<text x="276.9" y="73.6">DOORS</text>
<text x="277.6" y="77.2">DOORS</text>
<text x="240.9" y="80.7">D2</text>
<text x="246.8" y="80.7">- 2'-6&quot; X 7'-0</text>
<text x="264.1" y="80.7">----------</text>
<text x="277.6" y="80.7">DOORS</text>
<text x="240.9" y="84.3">OP</text>
<text x="240.9" y="87.8">W1 - 4'-0&quot; X 4'-0</text>
<text x="247" y="84.3">- 3'-0&quot; X 7'-0</text>
<text x="264.1" y="87.8">----------</text>
<text x="264.3" y="84.3">----------</text>
<text x="277.6" y="87.8">WINDOW</text>
<text x="277.8" y="84.3">OPENING</text>
<text x="240.9" y="94.9">W2 - 6'-0&quot; X 4'-0</text>
<text x="240.9" y="91.4">W2 - 6'-0&quot; X 3'-6</text>
<text x="264.1" y="94.9">----------</text>
<text x="264.1" y="91.4">----------</text>
<text x="277.6" y="94.9">WINDOW</text>
<text x="277.6" y="91.4">WINDOW</text>
<text x="240.9" y="98.6">W3 - 5'-0&quot; X 3'-6</text>
<text x="264.1" y="98.6">----------</text>
<text x="277.6" y="98.6">WINDOW</text>
<text x="240.9" y="102.2">w4 - 5'-0&quot; X 4'-0</text>
<text x="240.9" y="106.3">V</text>
<text x="246.6" y="106.3">- 1'-6&quot; X 2'-0</text>
<text x="264" y="106.3">----------</text>
<text x="264.2" y="102.2">----------</text>
<text x="277.8" y="102.2">WINDOW</text>
<text x="278.3" y="106.3">VENT.</text>
<text x="241.1" y="128.6">NOTE:</text>
<text x="240.5" y="132.9">THIS DRAWING IS NOT ISSUED FOR</text>
<text x="241.3" y="137.3">APPROVAL ONLY</text>
<text x="239.1" y="176.3">Harshadeep Complex,Side By</text>
<text x="239.1" y="180.1">Laxmi Super Market &amp; Finolex Drip</text>
<text x="239.1" y="183.9">Talegaon Road, Shikrapur</text>
<text x="239.1" y="199.5">EMAIL -</text>
</g>
<text font-size="2.2" x="239.1" y="187.7">Pune:- 412208</text>
</svg>
